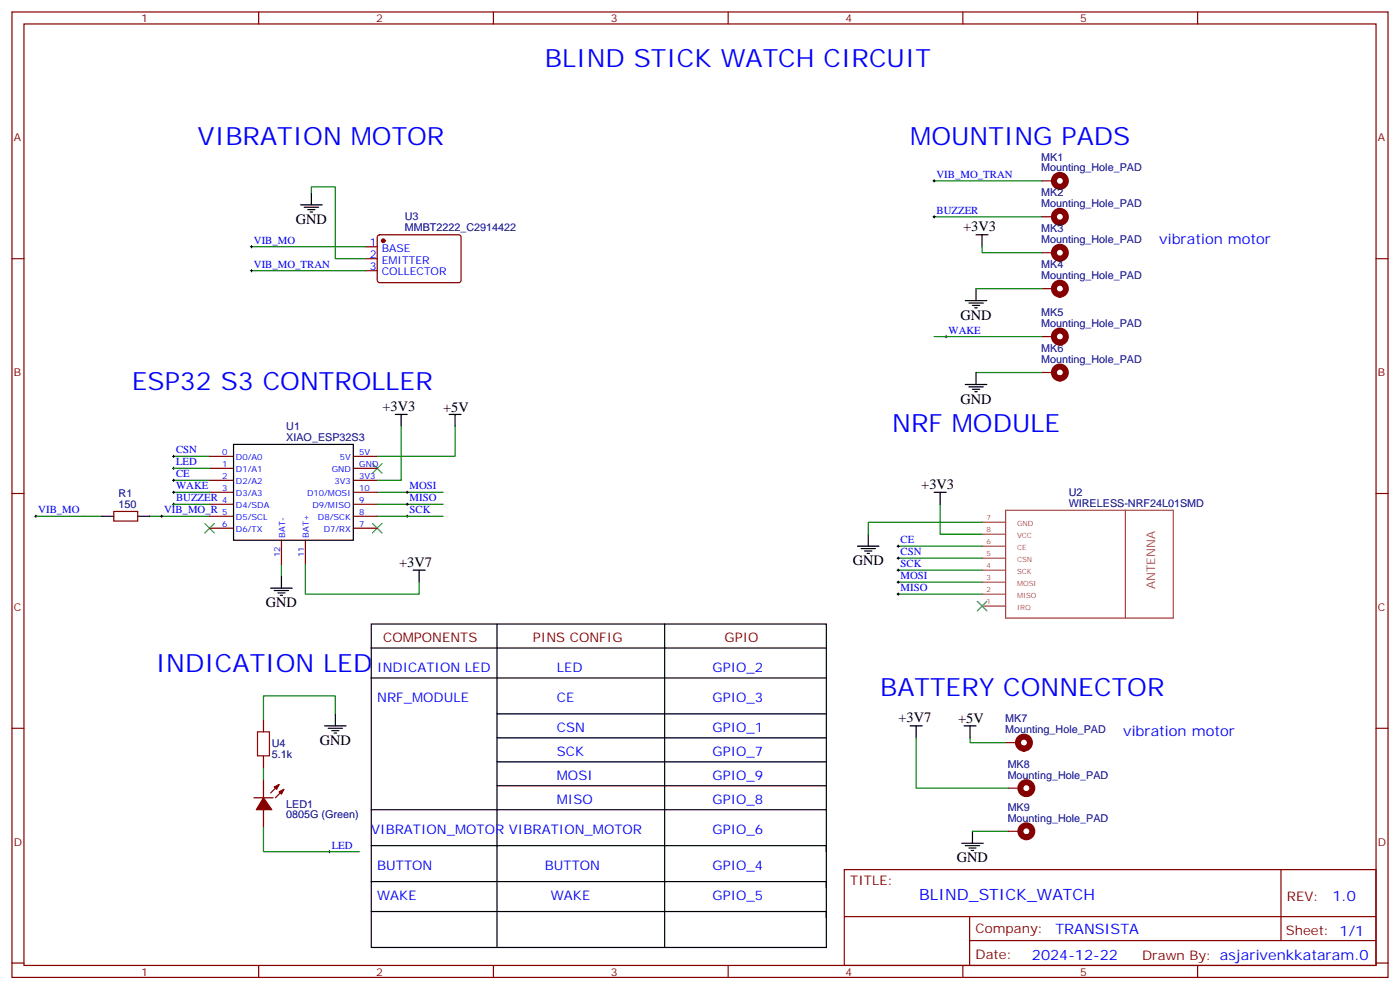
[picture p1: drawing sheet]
<svg xmlns="http://www.w3.org/2000/svg" width="412mm" height="292mm" viewBox="0 0 412 292" stroke-linecap="round" stroke-linejoin="round" font-family="sans-serif">
<g fill="none" stroke="#870000" stroke-width=".35">
<path d="M3.5 3.5h405.4v284.4h-405.4zM7.1 7.1h398.2v277.2h-398.2zM76.2 3.5v3.6M145.3 3.5v3.6M214.5 3.5v3.6M283.6 3.5v3.6M352.8 3.5v3.6M3.5 76.2h3.6M107.6 76.2h3.5M107.6 72.7h3.5M107.6 79.7h3.5M111.4 69.4l.4-.3 23.6 .1 .4 .7v12.9l-.7 .5-23.5-.1-.5-.6v-12.7z"/>
<path d="M405.3 76.2h3.6M61.7 134.4h7.1M61.7 137.9h7.1M104.1 134.4h7M104.1 137.9h7M3.5 145.3h3.6M33.5 150.6h7.1v2.9h-7.1zM61.7 141.5h7.1M61.7 145h7.1M61.7 148.5h7.1M61.7 152h7.1M61.7 155.6h7.1"/>
<path d="M82.9 159.1v7.1M90 159.1v7.1M104.1 141.5h7M104.1 145h7M104.1 148.5h7M104.1 152h7M104.1 155.6h7M405.3 145.3h3.6M3.5 214.5h3.6M77.6 212v3.5M405.3 214.5h3.6M74.8 234.9h5.6"/>
<path d="M77.6 222.6v3.5M77.6 229.7v5.2M77.6 238.5v5.3M82.2 231.1l-2.5 2.4M83.6 232.5l-2.5 2.4M248.7 256.1h156.6v28.2h-156.6zM377.3 256.1v20.9M248.7 270h156.5M285.6 277h119.6M285.6 270v14.1M3.5 283.6h3.6M76.2 284.3v3.6"/>
<path d="M145.3 284.3v3.6M214.5 284.3v3.6M283.6 284.3v3.6M352.8 284.3v3.6M405.3 283.6h3.6"/>
</g>
<path d="M289.3 153.8h6.9M289.3 157.3h6.9M296.2 150.3h49.4v31.7h-49.4zM331.5 150.3v31.7M289.3 160.9h6.9M289.3 164.4h6.9M289.3 167.9h6.9M289.3 171.4h6.9M289.3 175h6.9M289.3 178.5h6.9" fill="none" stroke="#a64a4a" stroke-width=".35"/>
<g fill="none" stroke="#000" stroke-width=".35">
<path d="M91.7 56.8v3.5M88.5 60.3h6.4M89.6 61h4.2M90.7 61.7h2.1M91.4 62.4h.7M287.5 69.1h3.5M289.3 69.1v3.6M284.3 88.5h6.4M285.4 89.3h4.2M286.5 90h2.1M287.2 90.7h.7M287.5 85v3.5"/>
<path d="M284.3 113.2h6.4M285.4 113.9h4.2M286.5 114.7h2.1M287.2 115.4h.7M287.5 109.7v3.5M68.8 130.9h35.3v28.2h-35.3zM116.4 122.1h3.5M118.2 122.1v3.5M132.3 122.1h3.5M134.1 122.1v3.5M30 152h3.5M40.6 152h3.5"/>
<path d="M255.8 157.3v3.6M275.2 145h3.5M276.9 145v3.5M79.7 173.2h6.4M80.8 173.9h4.2M81.8 174.6h2.2M82.5 175.3h.8M82.9 169.7v3.5M121.7 167.9h3.5M123.5 167.9v3.5M252.6 160.9h6.3M253.6 161.6h4.3"/>
<path d="M254.7 162.3h2.1M255.4 163h.7M109.4 183.8h134v95.2h-134zM109.4 190.9h134M109.4 199.7h134M146.4 183.8v95.2M195.8 183.8v95.2M95.6 213.8h6.4M96.7 214.5h4.2M97.7 215.2h2.1M98.4 215.9h.7M98.8 210.3v3.5"/>
<path d="M146.4 210.3h97M146.4 217.3h97M268.1 213.8h3.5M269.9 213.8v3.5M284 213.8h3.5M285.8 213.8v3.5M109.4 238.5h134M146.4 224.4h97M146.4 231.4h97M109.4 249.1h134v1.7M109.4 259.6h134v1.8M283.3 248.4h6.3"/>
<path d="M284.3 249.1h4.3M285.4 249.8h2.1M286.1 250.5h.7M286.5 244.8v3.6M109.4 268.5h134v1.7"/>
</g>
<g fill="none" stroke="#008700" stroke-width=".35">
<path d="M91.7 56.8v-1.8h7.1v21.2h8.8M275.2 53.3h31.7M74.1 79.7h33.5M74.1 72.7h33.5M275.2 63.9h31.7M289.3 72.7v1.7h17.6M275.2 99.1h31.7M287.5 85h19.4M287.5 109.7h19.4M51.2 134.4h10.5M51.2 137.9h10.5M118.2 125.6v15.9h-7.1"/>
<path d="M134.1 125.6v8.8h-23M10.6 152h19.4M44.1 152h17.6M51.2 141.5h10.5M51.2 145h10.5M51.2 148.5h10.5M111.1 152h19.4M111.1 145h19.4M111.1 148.5h19.4M276.9 148.5v8.8h12.4M289.3 153.8h-33.5v3.5M82.9 166.2v3.5"/>
<path d="M90 166.2v8.8h33.5v-3.6M264.6 160.9h24.7M264.6 164.4h24.7M264.6 167.9h24.7M264.6 171.4h24.7M264.6 175h24.7M98.8 210.3v-5.3h-21.2v7M269.9 217.3v14.8h27.1M285.8 217.3v1.4h10.5M77.6 226.1v3.6M77.6 243.8v7h28.2M286.5 244.8h10.5"/>
</g>
<g fill="none" stroke="#000" stroke-width=".29">
<path d="M274.8 53.3h.7M275.2 52.9v.7M73.7 79.7h.7M73.7 72.7h.7M74.1 72.3v.7M74.1 79.4v.7M274.8 63.9h.7M275.2 63.5v.7M278.3 99.1h.7M278.7 98.8v.7M50.8 137.9h.7M50.8 134.4h.7"/>
<path d="M51.2 134.1v.7M51.2 137.6v.7M10.2 152h.7M10.6 151.7v.7M47.3 152h.7M47.6 151.7v.7M50.8 145h.7M50.8 148.5h.7M50.8 141.5h.7M51.2 141.1v.7M51.2 144.6v.7M51.2 148.2v.7"/>
<path d="M119.6 152h.7M119.6 145h.7M119.6 148.5h.7M119.9 144.6v.7M119.9 148.2v.7M119.9 151.7v.7M264.2 160.9h.7M264.2 164.4h.7M264.2 175h.7M264.2 171.4h.7M264.2 167.9h.7M264.6 160.5v.7"/>
<path d="M264.6 164v.7M264.6 167.6v.7M264.6 171.1v.7M264.6 174.6v.7M96.7 250.8h.7M97 250.5v.7"/>
</g>
<path d="M109.7 136.5l2.8 2.8M112.5 136.5l-2.8 2.8M60.3 154.2l2.8 2.8M63.1 154.2l-2.8 2.8M109.7 154.2l2.8 2.8M112.5 154.2l-2.8 2.8M287.9 177.1l2.8 2.8M290.7 177.1l-2.8 2.8" fill="none" stroke="#3c3" stroke-width=".35"/>
<g fill="#870000" stroke="#870000" stroke-width=".35">
<path d="M80.8 231.8l1.4-.7-.7 1.4z"/>
<path d="M82.2 233.2l1.4-.7-.7 1.4z"/>
<path d="M77.6 234.9l2.5 3.6h-4.6z"/>
<circle cx="112.9" cy="70.9" r=".53"/>
</g>
<path d="M306.9 53.3h3.5M306.9 63.9h3.5M306.9 74.4h3.5M306.9 85h3.5M306.9 99.1h3.5M306.9 109.7h3.5M296.3 218.7h3.6M297 232.1h3.6M297 244.8h3.6" fill="none" stroke="#850000" stroke-width=".35"/>
<path d="M312.1 55a1.76 1.76 0 0 1-1.4-2.7 1.76 1.76 0 0 1 3.1 .1 1.76 1.76 0 0 1-1.6 2.6M312.1 65.6a1.76 1.76 0 0 1-1.4-2.7 1.76 1.76 0 0 1 3.1 .1 1.76 1.76 0 0 1-1.6 2.6M312.1 76.2a1.76 1.76 0 0 1-1.4-2.7 1.76 1.76 0 0 1 3.1 .1 1.76 1.76 0 0 1-1.6 2.6M312.1 86.8a1.76 1.76 0 0 1-1.4-2.8 1.76 1.76 0 0 1 3.1 .2 1.76 1.76 0 0 1-1.6 2.6M312.1 111.5a1.76 1.76 0 0 1-1.4-2.8 1.76 1.76 0 0 1 3.1 .2 1.76 1.76 0 0 1-1.6 2.6M312.1 100.9a1.76 1.76 0 0 1-1.4-2.7 1.76 1.76 0 0 1 3.1 .1 1.76 1.76 0 0 1-1.6 2.6M301.5 220.5a1.76 1.76 0 0 1-1.3-2.7 1.76 1.76 0 0 1 3 .1 1.76 1.76 0 0 1-1.6 2.6M302.2 233.9a1.76 1.76 0 0 1-1.3-2.7 1.76 1.76 0 0 1 3 .1 1.76 1.76 0 0 1-1.6 2.6M302.2 246.6a1.76 1.76 0 0 1-1.3-2.7 1.76 1.76 0 0 1 3 .1 1.76 1.76 0 0 1-1.6 2.6" fill="none" stroke="#850000" stroke-width="1.8"/>
<path d="M75.8 215.5h3.6v7.1h-3.6z" fill="none" stroke="#a10000" stroke-width=".35"/>
<g font-size="7.4" fill="#00f">
<text x="160.5" y="19.8">BLIND STICK WATCH CIRCUIT</text>
<text x="58.2" y="42.7">VIBRATION MOTOR</text>
<text x="268.1" y="42.7">MOUNTING PADS</text>
<text x="38.8" y="115">ESP32 S3 CONTROLLER</text>
<text x="262.8" y="127.4">NRF MODULE</text>
<text x="45.9" y="197.9">INDICATION LED</text>
<text x="259.3" y="205">BATTERY CONNECTOR</text>
</g>
<text font-size="4.6" fill="#00f" x="270.8" y="265.1">BLIND_STICK_WATCH</text>
<g font-size="4.2">
<text x="87.1" y="66">GND</text>
<text x="283.7" y="68.1">+3V3</text>
<text x="282.9" y="94.2">GND</text>
<text x="282.9" y="118.9">GND</text>
<text x="112.6" y="121">+3V3</text>
<text x="130.5" y="121.4">+5V</text>
<text x="271.4" y="144">+3V3</text>
<text x="117.6" y="166.9">+3V7</text>
<text x="251.2" y="166.5">GND</text>
<text x="78.3" y="178.9">GND</text>
<text x="264.7" y="212.7">+3V7</text>
<text x="282.2" y="213.1">+5V</text>
<text x="94.2" y="219.4">GND</text>
<text x="281.9" y="254">GND</text>
</g>
<g font-size="4.2" fill="#00f">
<text x="341.5" y="72">vibration motor</text>
<text x="330.9" y="216.8">vibration motor</text>
<text x="392.5" y="265.4">1.0</text>
<text x="310.9" y="274.9">TRANSISTA</text>
<text x="304" y="282.7">2024-12-22</text>
</g>
<g font-size="3.9" fill="#600">
<text x="112.9" y="189.1">COMPONENTS</text>
<text x="157" y="189.1">PINS CONFIG</text>
<text x="213.4" y="189.1">GPIO</text>
</g>
<g font-size="3.9" fill="#00f">
<text x="111.1" y="197.9">INDICATION LED</text>
<text x="164" y="197.9">LED</text>
<text x="209.9" y="197.9">GPIO_2</text>
<text x="111.1" y="206.7">NRF_MODULE</text>
<text x="164" y="206.7">CE</text>
<text x="209.9" y="206.7">GPIO_3</text>
<text x="164" y="215.5">CSN</text>
<text x="209.9" y="215.5">GPIO_1</text>
<text x="164" y="222.6">SCK</text>
<text x="209.9" y="222.6">GPIO_7</text>
<text x="164" y="229.7">MOSI</text>
<text x="209.9" y="229.7">GPIO_9</text>
<text x="164" y="236.7">MISO</text>
<text x="209.9" y="236.7">GPIO_8</text>
<text x="109.4" y="245.5">VIBRATION_MOTOR VIBRATION_MOTOR</text>
<text x="209.9" y="245.5">GPIO_6</text>
<text x="111.1" y="256.1">BUTTON</text>
<text x="160.5" y="256.1">BUTTON</text>
<text x="209.9" y="256.1">GPIO_4</text>
<text x="111.1" y="264.9">WAKE</text>
<text x="162.3" y="264.9">WAKE</text>
<text x="209.9" y="264.9">GPIO_5</text>
</g>
<g font-size="3.9" fill="#800">
<text x="250.5" y="260.7">TITLE:</text>
<text x="379.1" y="265.4">REV:</text>
<text x="287.4" y="274.9">Company:</text>
<text x="378.7" y="275.5">Sheet: 1/1</text>
<text x="287.4" y="282.6">Date:</text>
<text x="336.4" y="282.7">Drawn By: asjarivenkkataram.0</text>
</g>
<text font-size="3.5" fill="#a54b4b" x="340.3" y="173.6" transform="rotate(-90 340.3 173.6)">ANTENNA</text>
<g font-size="3.2" fill="#800">
<text x="41.6" y="6.5">1</text>
<text x="110.8" y="6.5">2</text>
<text x="179.9" y="6.5">3</text>
<text x="249.1" y="6.5">4</text>
<text x="318.2" y="6.5">5</text>
<text x="4.1" y="41.6">A</text>
<text x="405.9" y="41.6">A</text>
<text x="4.1" y="110.8">B</text>
<text x="405.9" y="110.8">B</text>
<text x="4.1" y="179.9">C</text>
<text x="405.9" y="179.9">C</text>
<text x="4.1" y="249.1">D</text>
<text x="405.9" y="249.1">D</text>
<text x="41.6" y="287.3">1</text>
<text x="110.8" y="287.3">2</text>
<text x="179.9" y="287.3">3</text>
<text x="249.1" y="287.3">4</text>
<text x="318.2" y="287.3">5</text>
</g>
<g font-size="3.2" fill="#000080">
<text x="306.7" y="47.3">MK1</text>
<text x="306.7" y="50.4">Mounting_Hole_PAD</text>
<text x="306.7" y="57.9">MK2</text>
<text x="119.3" y="64.9">U3</text>
<text x="306.7" y="61">Mounting_Hole_PAD</text>
<text x="119.3" y="68.1">MMBT2222_C2914422</text>
<text x="306.7" y="71.6">Mounting_Hole_PAD</text>
<text x="306.7" y="68.4">MK3</text>
<text x="306.7" y="82.2">Mounting_Hole_PAD</text>
<text x="306.7" y="79">MK4</text>
<text x="306.7" y="93.1">MK5</text>
<text x="306.7" y="96.3">Mounting_Hole_PAD</text>
<text x="306.7" y="106.9">Mounting_Hole_PAD</text>
<text x="306.7" y="103.7">MK6</text>
<text x="84.3" y="129.8">XIAO_ESP32S3</text>
<text x="84.3" y="126.7">U1</text>
<text x="34.9" y="149.6">150</text>
<text x="34.9" y="146.4">R1</text>
<text x="314.8" y="149.2">WIRELESS-NRF24L01SMD</text>
<text x="314.8" y="146.1">U2</text>
<text x="296.1" y="215.9">Mounting_Hole_PAD</text>
<text x="296.1" y="212.7">MK7</text>
<text x="80.1" y="220.1">U4</text>
<text x="80.1" y="223.3">5.1k</text>
<text x="296.8" y="226.1">MK8</text>
<text x="296.8" y="229.3">Mounting_Hole_PAD</text>
<text x="84.3" y="237.9">LED1</text>
<text x="296.8" y="238.8">MK9</text>
<text x="84.3" y="241">0805G (Green)</text>
<text x="296.8" y="242">Mounting_Hole_PAD</text>
</g>
<g font-size="3.2" fill="#00f">
<text x="275.9" y="52.4">VIB_MO_TRAN</text>
<text x="275.9" y="63">BUZZER</text>
<text x="74.8" y="71.8">VIB_MO</text>
<text x="108.9" y="72.3">1</text>
<text x="108.9" y="75.8">2</text>
<text x="112.4" y="74.1">BASE</text>
<text x="112.4" y="77.6">EMITTER</text>
<text x="74.8" y="78.8">VIB_MO_TRAN</text>
<text x="108.9" y="79.4">3</text>
<text x="112.4" y="81.1">COLLECTOR</text>
<text x="279.4" y="98.2">WAKE</text>
<text x="51.9" y="137.1">LED</text>
<text x="51.9" y="133.5">CSN</text>
<text x="51.9" y="140.6">CE</text>
<text x="51.9" y="144.1">WAKE</text>
<text x="51.9" y="147.6">BUZZER</text>
<text x="120.6" y="147.6">MISO</text>
<text x="120.6" y="144.1">MOSI</text>
<text x="11.3" y="151.2">VIB_MO</text>
<text x="48.3" y="151.2">VIB_MO_R</text>
<text x="120.6" y="151.2">SCK</text>
<text x="265.3" y="160">CE</text>
<text x="265.3" y="163.5">CSN</text>
<text x="265.3" y="167">SCK</text>
<text x="265.3" y="170.6">MOSI</text>
<text x="265.3" y="174.1">MISO</text>
<text x="97.7" y="249.9">LED</text>
</g>
<g font-size="2.5" fill="#00f">
<text x="65.5" y="134.1">0</text>
<text x="65.5" y="137.6">1</text>
<text x="69.5" y="135.5">D0/A0</text>
<text x="100.1" y="135.5">5V</text>
<text x="105.8" y="134.1">5V</text>
<text x="105.8" y="137.6">GND</text>
<text x="65.5" y="141.1">2</text>
<text x="69.5" y="139">D1/A1</text>
<text x="69.5" y="142.5">D2/A2</text>
<text x="97.7" y="139">GND</text>
<text x="98.5" y="142.5">3V3</text>
<text x="105.8" y="141.1">3V3</text>
<text x="65.5" y="144.6">3</text>
<text x="65.5" y="148.2">4</text>
<text x="69.5" y="146.1">D3/A3</text>
<text x="69.5" y="149.6">D4/SDA</text>
<text x="90.5" y="146.1">D10/MOSI</text>
<text x="92" y="149.6">D9/MISO</text>
<text x="105.8" y="144.6">10</text>
<text x="105.8" y="148.2">9</text>
<text x="65.5" y="151.7">5</text>
<text x="65.5" y="155.2">6</text>
<text x="69.5" y="153.1">D5/SCL</text>
<text x="93.7" y="153.1">D8/SCK</text>
<text x="105.8" y="151.7">8</text>
<text x="105.8" y="155.2">7</text>
<text x="69.5" y="156.6">D6/TX</text>
<text x="84" y="158.4" transform="rotate(-90 84 158.4)">BAT-</text>
<text x="91" y="158.4" transform="rotate(-90 91 158.4)">BAT+</text>
<text x="95.4" y="156.6">D7/RX</text>
<text x="82.5" y="164" transform="rotate(-90 82.5 164)">12</text>
<text x="89.6" y="164" transform="rotate(-90 89.6 164)">11</text>
</g>
<g font-size="2.1" fill="#a54b4b">
<text x="290.6" y="153.1">7</text>
<text x="299.6" y="154.9">GND</text>
<text x="290.6" y="156.6">8</text>
<text x="290.6" y="160.2">6</text>
<text x="299.6" y="158.4">VCC</text>
<text x="299.6" y="161.9">CE</text>
<text x="290.6" y="163.7">5</text>
<text x="290.6" y="167.2">4</text>
<text x="299.6" y="165.4">CSN</text>
<text x="290.6" y="170.8">3</text>
<text x="299.6" y="169">SCK</text>
<text x="299.6" y="172.5">MOSI</text>
<text x="290.6" y="174.3">2</text>
<text x="290.6" y="177.8">1</text>
<text x="299.6" y="176">MISO</text>
<text x="299.6" y="179.5">IRQ</text>
</g>
</svg>
